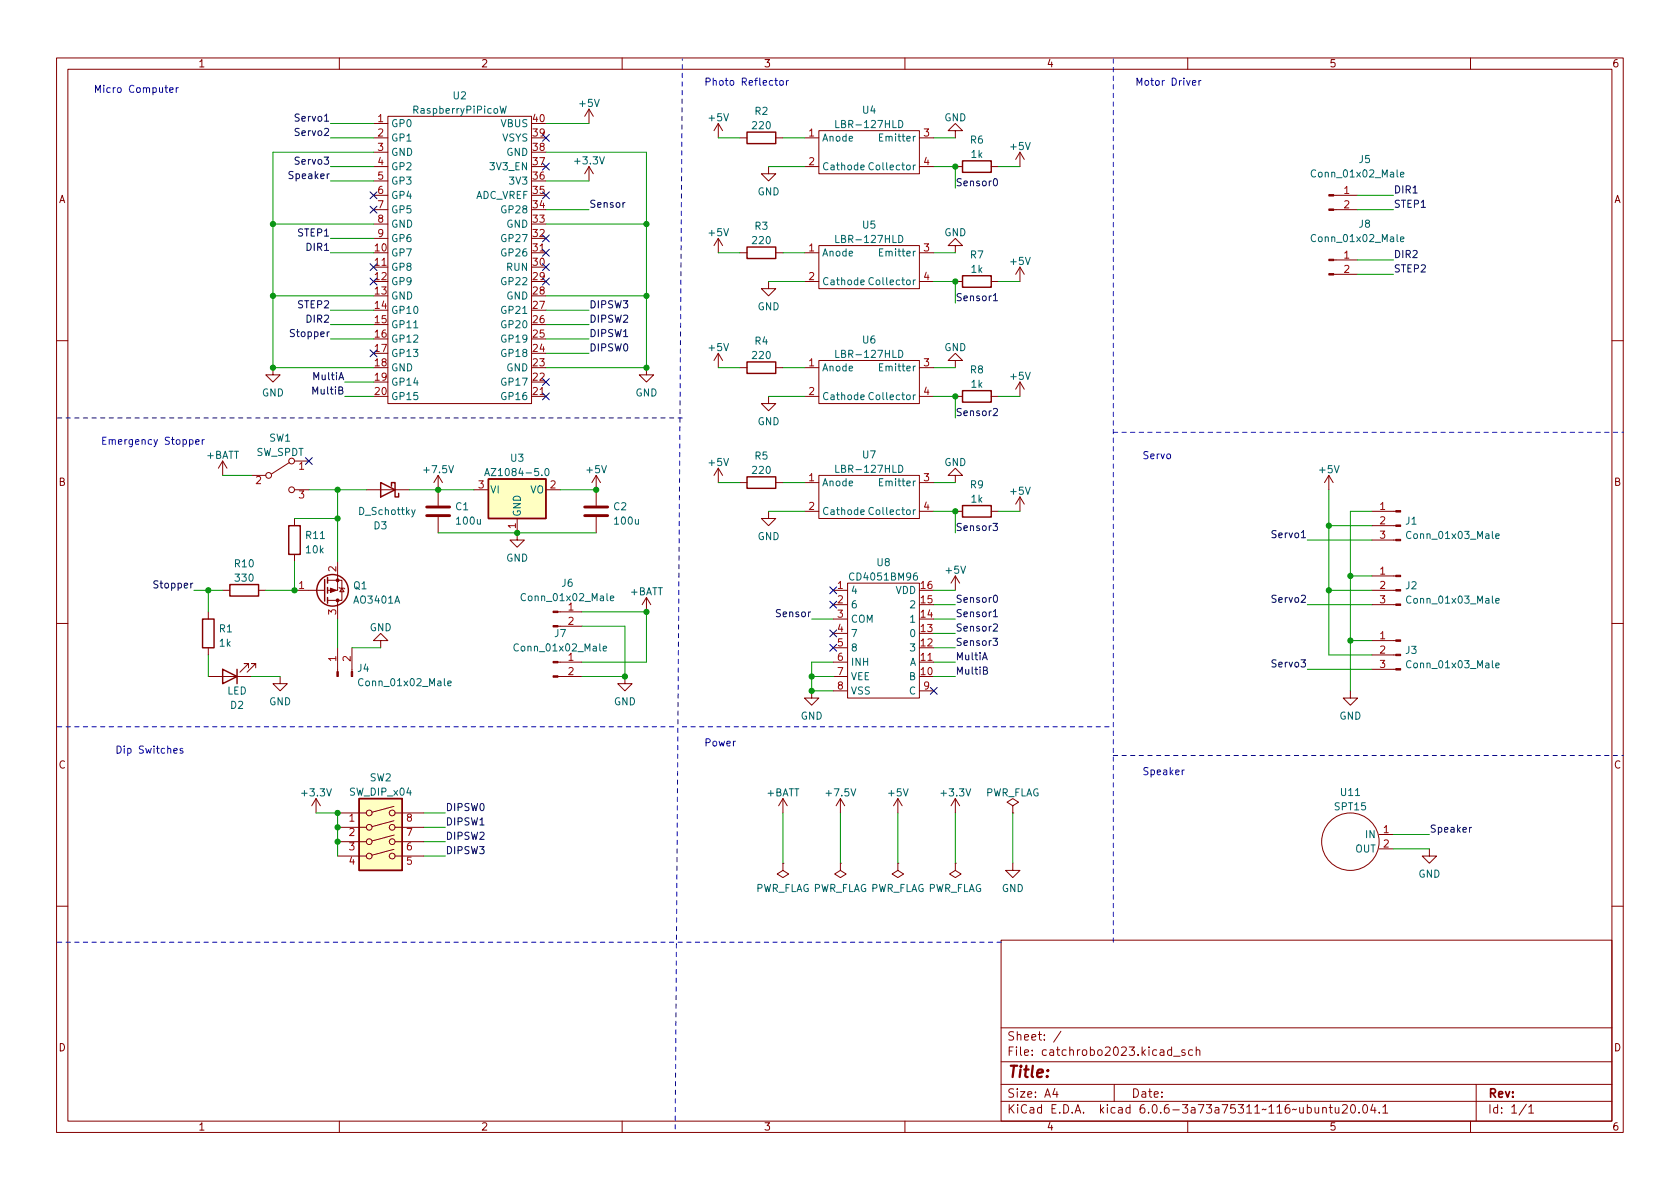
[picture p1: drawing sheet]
<svg xmlns="http://www.w3.org/2000/svg" width="297mm" height="210mm" viewBox="0 0 297 210" stroke-linecap="round" stroke-linejoin="round" font-family="sans-serif">
<g fill="none" stroke="#840000" stroke-width=".18">
<path d="M10 10.2h277v190.1h-277zM12 12.2h273v186.1h-273zM60 10.2v2M104.1 19.3l-.7 1.3M104.1 19.3v2.5M104.1 19.3l.8 1.3M110 10.2v2M160 10.2v2M210 10.2v2M260 10.2v2M66 24.4h2.6M66 29.5h2.6"/>
<path d="M66 37.1h2.6M66 34.5h2.6M66 21.8h2.6M66 26.9h2.6M66 32h2.6M66 39.6h2.6M68.6 20.6h25.4v50.8h-25.4zM104.1 29.5v2.5M104.1 29.5l-.7 1.2M104.1 29.5l.8 1.2M127 21.8v2.6M127 21.8l-.8 1.3"/>
<path d="M127 21.8l.8 1.3M130.8 24.4h1.3M135.9 29.5v1.2h1.3l-1.3 1.3-1.3-1.3h1.3M137.2 24.4h1.2M142.2 24.4h2.6M142.2 29.5h2.6M144.8 23.1h17.8v7.6h-17.8zM162.6 24.4h2.5M162.6 29.5h2.5M168.9 23.1h1.3l-1.3-1.3-1.3 1.3h1.3v1.3M168.9 29.5h1.3M175.3 29.5h1.2"/>
<path d="M180.3 26.9v2.6M180.3 26.9l-.7 1.3M180.3 26.9l.8 1.3M235.8 37.1h4.2M235.8 34.5h4.2M66 47.2h2.6M66 42.2h2.6M94 44.7h2.5M127 42.2v2.5M127 42.2l-.8 1.2M127 42.2l.8 1.2M130.8 44.7h1.3"/>
<path d="M135.9 49.8v1.2h1.3l-1.3 1.3-1.3-1.3h1.3M137.2 44.7h1.2M142.2 44.7h2.6M142.2 49.8h2.6M144.8 43.4h17.8v7.6h-17.8zM162.6 44.7h2.5M162.6 49.8h2.5M168.9 43.4h1.3l-1.3-1.2-1.3 1.2h1.3v1.3M168.9 49.8h1.3M175.3 49.8h1.2M180.3 47.2v2.6M180.3 47.2l-.7 1.3"/>
<path d="M180.3 47.2l.8 1.3M235.8 48.5h4.2M235.8 46h4.2M10 60.2h2M48.3 65v1.3h1.2l-1.2 1.3-1.3-1.3h1.3M94 70.1h2.5M114.3 65v1.3h-1.3l1.3 1.3 1.3-1.3h-1.3M127 62.5l-.8 1.2M127 62.5v2.5M127 62.5l.8 1.2M130.8 65h1.3M135.9 70.1v1.3h1.3l-1.3 1.2-1.3-1.2h1.3"/>
<path d="M137.2 65h1.2M142.2 65h2.6M142.2 70.1h2.6M144.8 63.7h17.8v7.7h-17.8zM162.6 65h2.5M162.6 70.1h2.5M168.9 63.7h1.3l-1.3-1.2-1.3 1.2h1.3v1.3M168.9 70.1h1.3M175.3 70.1h1.2M180.3 67.6l-.7 1.2M180.3 67.6v2.5M180.3 67.6l.8 1.2"/>
<path d="M285 60.2h2M39.4 81.5l-.8 1.3M39.4 81.5v2.6M39.4 81.5l.7 1.3M44.4 84.1h2.6M51.2 81.8l-3.2 2M52.1 91.7v1.3M52.1 98v1.3M52.1 86.6h2.5M52.1 81.5h2.5M59.7 99.3v5.1h-1.8M64.8 86.6h7.6"/>
<path d="M77.5 84.1v5.3M77.5 91.4v2.8M77.5 84.1l-.8 1.2M77.5 84.1l.7 1.2M83.8 86.6h2.6M91.4 91.7v3.8h1.3l-1.3 1.3-1.2-1.3h1.2M96.5 86.6h2.6M105.4 84.1l-.8 1.2M105.4 84.1v5.3M105.4 91.4v2.8M105.4 84.1l.8 1.2M127 82.8v2.5"/>
<path d="M127 82.8l-.8 1.3M127 82.8l.8 1.3M130.8 85.3h1.3M135.9 90.4v1.3h1.3l-1.3 1.3-1.3-1.3h1.3M137.2 85.3h1.2M142.2 90.4h2.6M142.2 85.3h2.6M144.8 84.1h17.8v7.6h-17.8zM162.6 90.4h2.5M162.6 85.3h2.5M168.9 84.1h1.3l-1.3-1.3-1.3 1.3h1.3v1.2M168.9 90.4h1.3"/>
<path d="M175.3 90.4h1.2M180.3 87.9v2.5M180.3 87.9l-.7 1.2M180.3 87.9l.8 1.2M234.9 84.1l-.7 1.2M234.9 84.1v2.5M234.9 84.1l.8 1.2M242.6 90.4h4.2M242.6 95.5h4.2M242.6 93h4.2M10 110.2h2M36.8 108.2v1.3"/>
<path d="M36.8 114.5v1.3M36.8 119.6h7.6M39.4 104.4h1.2M43.9 118.1v-.8h-.7h.7l-1.5 1.6M45.2 118.1v-.8h-.8h.8l-1.5 1.6M45.7 104.4h1.3M49.5 119.6v1.3h1.3l-1.3 1.3-1.2-1.3h1.2M52.1 104.4h5.3M57.9 102.6h2.6v3.6h-2.6M59.7 106.2v3.3M59.7 114.5v4.3M59.9 103.9l.2 .1h.7l.2 .1"/>
<path d="M60.5 104l.3 .6h-.7zM62.2 114.5v4.3M67.3 113.3h1.3l-1.3-1.3-1.3 1.3h1.3v1.2M98.7 119.6h4.2M98.7 117.1h4.2M98.7 110.7h4.2M98.7 108.2h4.2M110.5 119.6v1.3h1.3l-1.3 1.3-1.3-1.3h1.3M114.3 105.7l-.8 1.2M114.3 105.7v2.5M114.3 105.7l.8 1.2M147.3 119.6h2.6"/>
<path d="M147.3 104.4h2.6M147.3 117.1h2.6M147.3 106.9h2.6M147.3 109.5h2.6M147.3 112h2.6M147.3 114.5h2.6M149.9 103.1h12.7v20.3h-12.7zM162.6 117.1h2.5M168.9 101.8v2.6M168.9 101.8l-.8 1.3M168.9 101.8l.8 1.3M242.6 104.4h4.2"/>
<path d="M242.6 106.9h4.2M242.6 101.8h4.2M242.6 118.4h4.2M242.6 115.8h4.2M242.6 113.3h4.2M285 110.2h2M143.5 122.2v1.2h1.3l-1.3 1.3-1.3-1.3h1.3M147.3 122.2h2.6M162.6 122.2h2.5M238.8 122.2v1.2h1.2l-1.2 1.3-1.3-1.3h1.3M55.9 141.2l-.8 1.3M55.9 141.2v2.6"/>
<path d="M55.9 141.2l.7 1.3M59.7 143.8h5.1M59.7 146.3h5.1M59.7 148.8h5.1M59.7 151.4h5.1M69.7 150.2l-3.9 1M69.7 147.7l-3.9 1M69.7 145.1l-3.9 1.1M69.7 142.6l-3.9 1M69.8 143.8h5.1M69.8 146.3h5.1M69.8 148.8h5.1"/>
<path d="M69.8 151.4h5.1M138.4 152.6v1.3l1 .7-1 .6-1-.6 1-.7M138.4 152.6h.1M138.4 141.2l-.7 1.3M138.4 141.2v2.6M138.4 141.2l.8 1.3M148.6 152.6v1.3l1 .7-1 .6-1-.6 1-.7M148.6 152.6h.1M148.6 141.2l-.8 1.3M148.6 141.2v2.6M148.6 141.2l.8 1.3M158.7 152.6v1.3l1.1 .7-1.1 .6-1-.6 1-.7"/>
<path d="M158.7 152.6h.1M158.7 141.2l-.7 1.3M158.7 141.2v2.6M158.7 141.2l.8 1.3M168.9 152.6v1.3l1 .7-1 .6-1-.6 1-.7M168.9 152.6h.1M168.9 141.2l-.8 1.3M168.9 141.2v2.6M168.9 141.2l.8 1.3M179.1 142.5l1-.6-1-.7-1 .7 1 .6v1.3M179.1 143.8h.1M179.1 152.6v1.3h1.2l-1.2 1.3-1.3-1.3h1.3"/>
<path d="M243.8 147.6h2.6M243.8 150.1h2.6M252.7 150.1v1.3h1.3l-1.3 1.2-1.2-1.2h1.2M10 160.2h2M177 166.3h108v32h-108zM285 160.2h2M60 198.3v2M110 198.3v2M160 198.3v2M177 194.8h108M177 191.8h108M177 187.8h108"/>
<path d="M177 181.8h108M186.5 192.5l-.4 1h1M186.9 193v1M187.6 182.4l-1.3 1.9M197 191.8v3M207.1 185.7l-.4-.1-.3 .3v.4l.2 .3h.5M207.1 185.1v1.5M207.5 186.8h1.1M209.5 185.7l-.4-.1-.2 .2 .1 .3 .5 .1v.4h-.6M210 198.3v2M210.9 185.7l-.5-.1-.3 .3v.4l.2 .3h.6M211.5 185.8l.2-.2 .4 .1v.9"/>
<path d="M211.5 185.1v1.5M233.9 196l.2-.2 .3 .1 .1 .9M233.9 195.8v1M235 195.8h.6M235.2 195.3v1.3l.4 .2M236.1 195.8v1h.4l.2-.1M236.7 195.8v1M237.4 195.5l.5-.2 .2 .2 .1 .3-.9 1h.9M239 195.4l.1-.1a.81 .81 0 0 1 .6 .7 .81 .81 0 0 1-.3 .8h-.1a.81 .81 0 0 1-.6-.6 .81 .81 0 0 1 .3-.8zM240.3 196.7v.1M241.1 195.5l.2-.2a.81 .81 0 0 1 .6 .7 .81 .81 0 0 1-.3 .8h-.2a.81 .81 0 0 1-.3-1.3zM242.7 195.3l-.3 1h.9"/>
<path d="M243.1 195.8v1M243.9 196.7v.1M244.5 195.8l.4-.5v1.5M244.5 196.8h.9M260 198.3v2M261 191.8v6.5M269.9 195.3l-1.3 1.9M270.3 195.8l.4-.5v1.5M270.3 196.8h.9"/>
<circle cx="47.5" cy="84.1" r=".51"/>
<circle cx="51.6" cy="81.5" r=".51"/>
<circle cx="51.6" cy="86.6" r=".51"/>
<circle cx="65.3" cy="148.8" r=".51"/>
<circle cx="65.3" cy="151.4" r=".51"/>
<circle cx="65.3" cy="146.3" r=".51"/>
<circle cx="65.3" cy="143.8" r=".51"/>
<circle cx="69.3" cy="151.4" r=".51"/>
<circle cx="69.3" cy="146.3" r=".51"/>
<circle cx="69.3" cy="148.8" r=".51"/>
<circle cx="69.3" cy="143.8" r=".51"/>
<circle cx="238.8" cy="148.8" r="5.1"/>
</g>
<g fill="none" stroke="#840000" stroke-width=".25">
<path d="M132.1 23.4h5.1v2h-5.1zM170.2 28.4h5.1v2.1h-5.1zM132.1 43.7h5.1v2h-5.1zM170.2 48.8h5.1v2h-5.1zM132.1 64h5.1v2h-5.1zM170.2 69.1h5.1v2h-5.1zM51.1 93h2v5h-2zM67.3 85.3l2.5 1.3-2.5 1.3zM69.2 86v-.7h.6v2.6h.7v-.7M86.4 84.7h10.1v7h-10.1zM132.1 84.3h5.1v2.1h-5.1zM170.2 89.4h5.1v2h-5.1z"/>
<path d="M35.8 109.5h2v5h-2zM39.4 118.4l2.5 1.2-2.5 1.3zM40.6 103.4h5.1v2h-5.1zM41.9 118.4v2.5M57.4 102.5v3.8M57.9 102.1v1M57.9 103.9v1M57.9 105.7v1M63.5 141.2h7.6v12.7h-7.6z"/>
<circle cx="58.8" cy="104.4" r="2.79"/>
</g>
<g fill="none" stroke="#006464" stroke-width=".18">
<path d="M88.4 18.8l.3 1.2 .3-.9 .2 .9 .3-1.2M147.8 21.3v1.3h.6M152.2 29.6l.6-.1-.1-.3h-.3l-.2 .2 .1 .6h.4M154.4 28.9a.6 .6 0 0 0-.8 .4 .6 .6 0 0 0 .6 .7l.2-.1M158.9 21.3a.64 .64 0 0 1 .7 .6 .64 .64 0 0 1-.7 .7zM247.6 30.9l.6-.1v-.3h-.4l-.2 .1 .1 .6h.5M147.8 41.6v1.3h.6M152.2 49.9l.6-.1-.1-.2-.3-.1-.2 .2 .1 .6h.4M154.4 49.2a.6 .6 0 0 0-.8 .4 .6 .6 0 0 0 .6 .8l.2-.2M158.9 41.6a.64 .64 0 0 1 .7 .7 .64 .64 0 0 1-.7 .6zM247.6 42.3l.6-.1v-.3h-.4l-.2 .2 .1 .6h.5M147.8 61.9v1.3h.6"/>
<path d="M152.2 70.2l.6-.1-.1-.2-.3-.1-.2 .2 .1 .6h.4M154.4 69.5a.6 .6 0 0 0-.8 .4 .6 .6 0 0 0 .6 .8l.2-.1M158.9 61.9a.64 .64 0 0 1 .7 .7 .64 .64 0 0 1-.7 .6zM73.4 90.1l-.4 1.2-.2 .1M85.7 84.1l.4-1.3 .4 1.3M85.8 83.8h.6M96.5 83l.1-.2a.68 .68 0 0 1 .5 .7 .68 .68 0 0 1-.5 .6l-.1-.1-.2-.4zM147.8 82.3v1.2h.6M152.2 90.6l.6-.2-.1-.2-.3-.1-.2 .2 .1 .6h.4M154.4 89.8a.6 .6 0 0 0-.8 .5 .6 .6 0 0 0 .6 .7l.2-.1M158.9 82.3a.64 .64 0 0 1 .7 .6 .64 .64 0 0 1-.7 .6zM264.5 94.8l.6-.1-.1-.3h-.4l-.1 .2v.6h.5"/>
<path d="M106.6 114.7l.7-.1-.1-.3h-.4l-.2 .2 .1 .6h.5M107.9 105.8l.6-.1v-.3h-.4l-.2 .2 .1 .6h.5M264.5 106.2l.6-.1-.1-.2-.4-.1-.1 .2v.6h.5M264.5 117.7l.6-.1-.1-.3-.4-.1-.1 .2v.6h.5M79.2 120.8l.6-.1-.1-.2-.3-.1-.2 .2v.6h.5"/>
</g>
<g fill="#ffffc2" stroke="#ffffc2" stroke-width=".18">
<path d="M63.5 141.2h7.6v12.7h-7.6z"/>
<path d="M86.4 84.7h10.1v7h-10.1z"/>
</g>
<g fill="#840000" stroke="#840000" stroke-width=".18">
<path d="M234.9 37h.9v.2h-.9z"/>
<path d="M234.9 34.4h.9v.3h-.9z"/>
<path d="M234.9 48.4h.9v.2h-.9z"/>
<path d="M234.9 45.8h.9v.3h-.9z"/>
<path d="M97.8 119.5h.9v.3h-.9z"/>
<path d="M97.8 117h.9v.2h-.9z"/>
<path d="M62.1 118.8h.3v.8h-.3z"/>
<path d="M59.6 118.8h.2v.8h-.2z"/>
<path d="M246.8 95.4h.8v.2h-.8z"/>
<path d="M246.8 92.8h.8v.3h-.8z"/>
<path d="M246.8 90.3h.8v.2h-.8z"/>
<path d="M246.8 106.8h.8v.3h-.8z"/>
<path d="M246.8 104.3h.8v.2h-.8z"/>
<path d="M246.8 101.7h.8v.3h-.8z"/>
<path d="M58.4 104l1 .4-1 .4z"/>
<path d="M97.8 110.6h.9v.3h-.9z"/>
<path d="M97.8 108.1h.9v.2h-.9z"/>
<path d="M246.8 118.2h.8v.3h-.8z"/>
<path d="M246.8 115.7h.8v.2h-.8z"/>
<path d="M246.8 113.2h.8v.2h-.8z"/>
<circle cx="59.7" cy="102.6" r=".25"/>
<circle cx="59.7" cy="106.2" r=".25"/>
</g>
<path d="M75.4 91.2h4.1M75.4 89.7h4.1M103.4 91.2h4M103.4 89.7h4" fill="none" stroke="#840000" stroke-width=".51"/>
<g fill="none" stroke="#0f0f0f" stroke-width=".18">
<path d="M110.5 35.8l-.4 .3M175.8 31.7l.1-.1a.68 .68 0 0 1 .5 .6 .68 .68 0 0 1-.5 .7l-.1-.2-.2-.3zM175.6 52.3l.4-.4v1.3M175.6 53.2h.8M175.6 72.3l.5-.1 .3 .4-.8 .9h.8M175.6 92.5h.8l-.5 .5 .4 .2v.5l-.2 .1-.5-.1M173.7 116.7l.4-1.3 .5 1.3M173.8 116.3h.6M173.9 118.6l.5-.1 .2-.2-.1-.2-.6-.2v1.3h.5l.2-.1v-.3l-.3-.2M175.6 112.9h.8l-.5 .5 .4 .1v.5l-.2 .1-.5-.1M175.6 108.2l.4-.4v1.3M175.6 110.4l.5-.1 .3 .4-.8 .9h.8"/>
<path d="M175.6 109.1h.8M175.8 105.3l.1-.1a.68 .68 0 0 1 .5 .7 .68 .68 0 0 1-.5 .6 .84 .84 0 0 1-.1-1.2zM260.2 146.3l-.4 .3"/>
</g>
<g fill="none" stroke="#0000c2" stroke-width=".18">
<path d="M30 15.9l.6-.1v-.2l-.4-.1-.2 .2 .1 .6h.5M31.2 15.5v.8M31.5 15.5l-.3 .2M137 14.2h.5M137.2 13.8v1.1l.3 .2M138 14.3l.3-.1 .2 .3v.3l-.2 .3-.3-.1-.2-.2zM139.1 14.2v.9M139.4 14.2l-.3 .3M210.8 14.7l.6-.2v-.2l-.4-.1-.2 .2 .1 .6h.5M212 14.2v.9M212.3 14.2l-.3 .3M33.5 77.8l.4-.1 .2 .3-.1 .5h-.5"/>
<path d="M34.6 78.2l.6-.2v-.2l-.4-.1-.2 .2 .1 .6h.5M35.8 77.7v.9M36.1 77.7l-.3 .3M30.7 132.8l.6-.2v-.2l-.4-.1-.2 .2 .1 .6h.5M32.3 132.4l-.3-.1-.2 .2 .1 .2 .4 .1v.3h-.5M209.4 136.2l-.4 .2"/>
</g>
<path d="M196.8 10.4v156.2M10.2 73.9h110.4M196.8 76.4h90.2M10.2 128.5h109.2M120.6 128.5h76.2M196.8 133.6h90.2M10.2 166.6h167.6M119.4 199.6l1.2-189.2" fill="none" stroke="#0000c2" stroke-width=".18" stroke-dasharray=".8 .8"/>
<g fill="none" stroke="#009600" stroke-width=".18">
<path d="M48.3 39.6h17.7M58.4 32h7.6M58.4 21.8h7.6M58.4 29.5h7.6M58.4 24.4h7.6M66 26.9h-17.7v38.1h17.7M96.5 39.6h17.8M96.5 26.9h17.8v38.1h-17.8M96.5 32h7.6M96.5 21.8h7.6M96.5 37.1h7.6M127 24.4h3.8"/>
<path d="M135.9 29.5h6.3M138.4 24.4h3.8M165.1 29.5h3.8v3.8M165.1 24.4h3.8M176.5 29.5h3.8M240 37.1h6.4M240 34.5h6.4M48.3 52.3h17.7M58.4 54.9h7.6M58.4 59.9h7.6M58.4 57.4h7.6M58.4 44.7h7.6"/>
<path d="M58.4 42.2h7.6M96.5 54.9h7.6M96.5 52.3h17.8M96.5 59.9h7.6M96.5 57.4h7.6M127 44.7h3.8M135.9 49.8h6.3M138.4 44.7h3.8M165.1 49.8h3.8v3.8M165.1 44.7h3.8M176.5 49.8h3.8M240 46h6.4"/>
<path d="M240 48.5h6.4M61 70.1h5M61 67.6h5M96.5 62.5h7.6M127 65h3.8M135.9 70.1h6.3M138.4 65h3.8M165.1 70.1h3.8v3.8M165.1 65h3.8M176.5 70.1h3.8M39.4 84.1h5M52.1 99.3v5.1h-5.1"/>
<path d="M52.1 91.7h7.6M54.6 86.6h10.2M59.7 86.6v12.7M72.4 86.6h11.4M77.5 94.2h27.9M99.1 86.6h6.3M127 85.3h3.8M135.9 90.4h6.3M138.4 85.3h3.8M165.1 90.4h3.8v3.8M165.1 85.3h3.8M176.5 90.4h3.8"/>
<path d="M231.1 95.5h11.5M234.9 86.6v29.2h7.7M234.9 93h7.7M242.6 90.4h-3.8v31.8M34.3 104.4h5.1M36.8 104.4v3.8M36.8 115.8v3.8M44.4 119.6h5.1M59.7 109.5v5M62.2 114.5h5.1M102.9 110.7h7.6v8.9h-7.6M102.9 108.2h11.4v8.9h-11.4"/>
<path d="M143.5 119.6h3.8M143.5 109.5h3.8M147.3 117.1h-3.8v5.1h3.8M165.1 114.5h3.8M165.1 104.4h3.8M165.1 119.6h3.8M165.1 117.1h3.8M165.1 112h3.8M165.1 109.5h3.8M165.1 106.9h3.8M231.1 106.9h11.5M231.1 118.4h11.5"/>
<path d="M234.9 104.4h7.7M238.8 113.3h3.8M238.8 101.8h3.8M55.9 143.8h3.8v7.6M74.9 143.8h3.8M74.9 146.3h3.8M74.9 151.4h3.8M74.9 148.8h3.8M138.4 143.8v8.8M148.6 143.8v8.8M158.7 143.8v8.8M168.9 143.8v8.8"/>
<path d="M179.1 143.8v8.8M246.4 150.1h6.3M246.4 147.6h6.3"/>
</g>
<g fill="none" stroke="#000084" stroke-width=".18">
<path d="M65.4 33.9l1.2 1.2M65.4 36.5l1.2 1.2M66.6 33.9l-1.2 1.2M66.6 36.5l-1.2 1.2M95.9 23.8l1.2 1.2M95.9 33.9l1.2 1.2M95.9 28.8l1.2 1.3M97.1 23.8l-1.2 1.2M97.1 33.9l-1.2 1.2M97.1 28.8l-1.2 1.3M65.4 49.2l1.2 1.2M65.4 46.6l1.2 1.2"/>
<path d="M66.6 49.2l-1.2 1.2M66.6 46.6l-1.2 1.2M95.9 49.2l1.2 1.2M95.9 46.6l1.2 1.2M95.9 44.1l1.2 1.2M95.9 41.5l1.2 1.3M97.1 49.2l-1.2 1.2M97.1 46.6l-1.2 1.2M97.1 44.1l-1.2 1.2M97.1 41.5l-1.2 1.3M65.4 61.9l1.2 1.2M66.6 61.9l-1.2 1.2"/>
<path d="M95.9 69.5l1.2 1.2M95.9 66.9l1.2 1.3M97.1 69.5l-1.2 1.2M97.1 66.9l-1.2 1.3M54 80.9l1.2 1.2M55.2 80.9l-1.2 1.2M146.7 113.9l1.2 1.3M146.7 111.4l1.2 1.2M146.7 106.3l1.2 1.2M146.7 103.8l1.2 1.2M147.9 113.9l-1.2 1.3M147.9 111.4l-1.2 1.2"/>
<path d="M147.9 106.3l-1.2 1.2M147.9 103.8l-1.2 1.2M164.5 121.6l1.2 1.2M165.7 121.6l-1.2 1.2"/>
</g>
<g fill="#009600" stroke="#009600" stroke-width=".18">
<circle cx="110.5" cy="119.6" r=".46"/>
<circle cx="77.5" cy="86.6" r=".46"/>
<circle cx="91.4" cy="94.2" r=".46"/>
<circle cx="105.4" cy="86.6" r=".46"/>
<circle cx="114.3" cy="108.2" r=".46"/>
<circle cx="114.3" cy="39.6" r=".46"/>
<circle cx="59.7" cy="91.7" r=".46"/>
<circle cx="59.7" cy="86.6" r=".46"/>
<circle cx="48.3" cy="52.3" r=".46"/>
<circle cx="48.3" cy="39.6" r=".46"/>
<circle cx="48.3" cy="65" r=".46"/>
<circle cx="114.3" cy="65" r=".46"/>
<circle cx="36.8" cy="104.4" r=".46"/>
<circle cx="52.1" cy="104.4" r=".46"/>
<circle cx="59.7" cy="146.3" r=".46"/>
<circle cx="59.7" cy="148.8" r=".46"/>
<circle cx="59.7" cy="143.8" r=".46"/>
<circle cx="114.3" cy="52.3" r=".46"/>
<circle cx="168.9" cy="29.5" r=".46"/>
<circle cx="168.9" cy="49.8" r=".46"/>
<circle cx="168.9" cy="70.1" r=".46"/>
<circle cx="143.5" cy="122.2" r=".46"/>
<circle cx="234.9" cy="93" r=".46"/>
<circle cx="238.8" cy="101.8" r=".46"/>
<circle cx="238.8" cy="113.3" r=".46"/>
<circle cx="234.9" cy="104.4" r=".46"/>
<circle cx="143.5" cy="119.6" r=".46"/>
<circle cx="168.9" cy="90.4" r=".46"/>
</g>
<text font-size="2.8" fill="#840000" x="178" y="190.6">Title:</text>
<g font-size="2.1" fill="#840000">
<text x="178" y="184">Sheet: /</text>
<text x="178" y="186.7">File: catchrobo2023.kicad_sch</text>
<text x="178" y="196.9">KiCad E.D.A. kicad 6.0.6-3a73a75311~116~ubuntu20.04.1</text>
<text x="178" y="194.1">Size: A4</text>
<text x="200" y="194.1">Date:</text>
<text x="263" y="194.1">Rev:</text>
<text x="263" y="196.9">Id: 1/1</text>
</g>
<g font-size="1.8" fill="#840000">
<text x="35" y="11.9">1</text>
<text x="85" y="11.9">2</text>
<text x="135" y="11.9">3</text>
<text x="185" y="11.9">4</text>
<text x="235" y="11.9">5</text>
<text x="285" y="11.9">6</text>
<text x="10.3" y="35.9">A</text>
<text x="285.3" y="35.9">A</text>
<text x="10.3" y="85.9">B</text>
<text x="285.3" y="85.9">B</text>
<text x="10.3" y="135.9">C</text>
<text x="285.3" y="135.9">C</text>
<text x="10.3" y="185.9">D</text>
<text x="285.3" y="185.9">D</text>
<text x="35" y="199.9">1</text>
<text x="85" y="199.9">2</text>
<text x="135" y="199.9">3</text>
<text x="185" y="199.9">4</text>
<text x="235" y="199.9">5</text>
<text x="285" y="199.9">6</text>
</g>
<g font-size="1.8" fill="#0000c2">
<text x="16.5" y="16.4">Micro Computer</text>
<text x="124.5" y="15.1">Photo Reflector</text>
<text x="200.7" y="15.1">Motor Driver</text>
<text x="17.8" y="78.6">Emergency Stopper</text>
<text x="201.9" y="81.2">Servo</text>
<text x="124.5" y="132">Power</text>
<text x="20.3" y="133.2">Dip Switches</text>
<text x="201.9" y="137.1">Speaker</text>
</g>
<g font-size="1.8" fill="#006464">
<text x="80.1" y="17.6">U2</text>
<text x="69.1" y="22.5">GP0</text>
<text x="73.4" y="20.1">RaspberryPiPicoW</text>
<text x="88.6" y="22.5">VBUS</text>
<text x="102.5" y="18.9">+5V</text>
<text x="125.4" y="21.4">+5V</text>
<text x="133.1" y="22.8">220</text>
<text x="133.5" y="20.3">R2</text>
<text x="148.3" y="22.6">LBR-127HLD</text>
<text x="152.5" y="20.1">U4</text>
<text x="166.9" y="21.4">GND</text>
<text x="69.1" y="25">GP1</text>
<text x="69.1" y="27.6">GND</text>
<text x="88.8" y="25">VSYS</text>
<text x="89.5" y="27.6">GND</text>
<text x="101.8" y="29.1">+3.3V</text>
<text x="145.3" y="25">Anode</text>
<text x="156" y="25">Emitter</text>
<text x="171.6" y="25.4">R6</text>
<text x="171.7" y="27.9">1k</text>
<text x="178.7" y="26.5">+5V</text>
<text x="240.3" y="28.8">J5</text>
<text x="69.1" y="30.1">GP2</text>
<text x="69.1" y="32.6">GP3</text>
<text x="69.1" y="35.2">GP4</text>
<text x="83.9" y="35.2">ADC_VREF</text>
<text x="86.9" y="30.1">3V3_EN</text>
<text x="90.3" y="32.6">3V3</text>
<text x="133.9" y="34.5">GND</text>
<text x="145.3" y="30.1">Cathode</text>
<text x="154.4" y="30.1">Collector</text>
<text x="232.4" y="31.4">Conn_01x02_Male</text>
<text x="69.1" y="37.7">GP5</text>
<text x="69.1" y="40.3">GND</text>
<text x="88.9" y="37.7">GP28</text>
<text x="89.5" y="40.3">GND</text>
<text x="125.4" y="41.8">+5V</text>
<text x="133.5" y="40.6">R3</text>
<text x="152.5" y="40.4">U5</text>
<text x="166.9" y="41.8">GND</text>
<text x="240.3" y="40.3">J8</text>
<text x="69.1" y="45.3">GP7</text>
<text x="69.1" y="47.9">GP8</text>
<text x="69.1" y="42.8">GP6</text>
<text x="88.9" y="45.3">GP26</text>
<text x="88.9" y="42.8">GP27</text>
<text x="89.6" y="47.9">RUN</text>
<text x="133.1" y="43.2">220</text>
<text x="145.3" y="45.3">Anode</text>
<text x="148.3" y="43">LBR-127HLD</text>
<text x="156" y="45.3">Emitter</text>
<text x="171.6" y="45.7">R7</text>
<text x="178.7" y="46.8">+5V</text>
<text x="232.4" y="42.8">Conn_01x02_Male</text>
<text x="69.1" y="50.4">GP9</text>
<text x="69.1" y="53">GND</text>
<text x="88.9" y="50.4">GP22</text>
<text x="89.5" y="53">GND</text>
<text x="145.3" y="50.4">Cathode</text>
<text x="154.4" y="50.4">Collector</text>
<text x="171.7" y="48.2">1k</text>
<text x="69.1" y="55.5">GP10</text>
<text x="69.1" y="58">GP11</text>
<text x="88.9" y="58">GP20</text>
<text x="88.9" y="55.5">GP21</text>
<text x="133.9" y="54.9">GND</text>
<text x="69.1" y="60.6">GP12</text>
<text x="69.1" y="63.1">GP13</text>
<text x="69.1" y="65.7">GND</text>
<text x="88.9" y="63.1">GP18</text>
<text x="88.9" y="60.6">GP19</text>
<text x="89.5" y="65.7">GND</text>
<text x="125.4" y="62.1">+5V</text>
<text x="133.1" y="63.5">220</text>
<text x="133.5" y="60.9">R4</text>
<text x="145.3" y="65.7">Anode</text>
<text x="148.3" y="63.3">LBR-127HLD</text>
<text x="152.5" y="60.7">U6</text>
<text x="156" y="65.7">Emitter</text>
<text x="166.9" y="62.1">GND</text>
<text x="46.3" y="70.1">GND</text>
<text x="69.1" y="68.2">GP14</text>
<text x="69.1" y="70.7">GP15</text>
<text x="88.9" y="70.7">GP16</text>
<text x="88.9" y="68.2">GP17</text>
<text x="112.3" y="70.1">GND</text>
<text x="145.3" y="70.7">Cathode</text>
<text x="154.4" y="70.7">Collector</text>
<text x="171.6" y="66">R8</text>
<text x="171.7" y="68.6">1k</text>
<text x="178.7" y="67.2">+5V</text>
<text x="133.9" y="75.2">GND</text>
<text x="36.5" y="81.1">+BATT</text>
<text x="45.3" y="80.6">SW_SPDT</text>
<text x="47.6" y="78.1">SW1</text>
<text x="75.1" y="83.7">+7.5V</text>
<text x="90.3" y="81.6">U3</text>
<text x="103.8" y="83.7">+5V</text>
<text x="125.4" y="82.4">+5V</text>
<text x="133.1" y="83.8">220</text>
<text x="133.5" y="81.3">R5</text>
<text x="148.3" y="83.6">LBR-127HLD</text>
<text x="152.5" y="81.1">U7</text>
<text x="166.9" y="82.4">GND</text>
<text x="233.4" y="83.7">+5V</text>
<text x="86.6" y="87.2">VI</text>
<text x="86.8" y="84.2">AZ1084-5.0</text>
<text x="93.7" y="87.2">VO</text>
<text x="145.3" y="86">Anode</text>
<text x="156" y="86">Emitter</text>
<text x="171.6" y="86.3">R9</text>
<text x="171.7" y="88.9">1k</text>
<text x="178.7" y="87.5">+5V</text>
<text x="54.2" y="95.3">R11</text>
<text x="63.6" y="91.1">D_Schottky</text>
<text x="66.1" y="93.6">D3</text>
<text x="80.6" y="90.2">C1</text>
<text x="80.8" y="92.8">100u</text>
<text x="92.1" y="91.4" transform="rotate(-90 92.1 91.4)">GND</text>
<text x="108.5" y="90.2">C2</text>
<text x="108.8" y="92.8">100u</text>
<text x="133.9" y="95.5">GND</text>
<text x="145.3" y="91.1">Cathode</text>
<text x="154.4" y="91.1">Collector</text>
<text x="248.5" y="92.8">J1</text>
<text x="249.2" y="95.3">Conn_01x03_Male</text>
<text x="41.6" y="100.3">R10</text>
<text x="54.2" y="97.8">10k</text>
<text x="89.5" y="99.3">GND</text>
<text x="155.1" y="100.1">U8</text>
<text x="167.3" y="101.4">+5V</text>
<text x="41.7" y="102.8">330</text>
<text x="62.5" y="104.2">Q1</text>
<text x="62.7" y="106.7">AO3401A</text>
<text x="92.7" y="106.3">Conn_01x02_Male</text>
<text x="99.3" y="103.8">J6</text>
<text x="111.4" y="105.3">+BATT</text>
<text x="150.4" y="105">4</text>
<text x="150.4" y="107.6">6</text>
<text x="150.6" y="102.6">CD4051BM96</text>
<text x="158.3" y="105">VDD</text>
<text x="161.1" y="107.6">2</text>
<text x="248.5" y="104.2">J2</text>
<text x="249.2" y="106.7">Conn_01x03_Male</text>
<text x="38.8" y="111.8">R1</text>
<text x="65.3" y="111.6">GND</text>
<text x="98.1" y="112.6">J7</text>
<text x="150.4" y="110.1">COM</text>
<text x="150.4" y="112.6">7</text>
<text x="161.1" y="112.6">0</text>
<text x="161.1" y="110.1">1</text>
<text x="38.8" y="114.3">1k</text>
<text x="63.3" y="118.8">J4</text>
<text x="91.4" y="115.2">Conn_01x02_Male</text>
<text x="150.4" y="115.2">8</text>
<text x="150.4" y="117.7">INH</text>
<text x="160.8" y="117.7">A</text>
<text x="161.1" y="115.2">3</text>
<text x="248.5" y="115.6">J3</text>
<text x="249.2" y="118.2">Conn_01x03_Male</text>
<text x="40.1" y="122.8">LED</text>
<text x="40.8" y="125.3">D2</text>
<text x="47.6" y="124.7">GND</text>
<text x="63.9" y="121.3">Conn_01x02_Male</text>
<text x="108.5" y="124.7">GND</text>
<text x="150.4" y="120.3">VEE</text>
<text x="150.4" y="122.8">VSS</text>
<text x="160.8" y="120.3">B</text>
<text x="160.8" y="122.8">C</text>
<text x="141.5" y="127.2">GND</text>
<text x="236.8" y="127.2">GND</text>
<text x="53.5" y="140.8">+3.3V</text>
<text x="62" y="140.7">SW_DIP_x04</text>
<text x="65.4" y="138.2">SW2</text>
<text x="135.6" y="140.8">+BATT</text>
<text x="146.3" y="140.8">+7.5V</text>
<text x="157.2" y="140.8">+5V</text>
<text x="166.6" y="140.8">+3.3V</text>
<text x="174.1" y="140.8">PWR_FLAG</text>
<text x="236.1" y="143.3">SPT15</text>
<text x="237.1" y="140.7">U11</text>
<text x="241.6" y="148.2">IN</text>
<text x="239.6" y="150.7">OUT</text>
<text x="250.8" y="155.2">GND</text>
<text x="133.5" y="157.7">PWR_FLAG PWR_FLAG PWR_FLAG PWR_FLAG</text>
<text x="177.1" y="157.7">GND</text>
</g>
<g font-size="1.8" fill="#0f0f0f">
<text x="52.5" y="21.5">Servo1</text>
<text x="52.5" y="24">Servo2</text>
<text x="52.5" y="29.1">Servo3</text>
<text x="51.5" y="31.6">Speaker</text>
<text x="168.9" y="32.9">Sensor0</text>
<text x="246.4" y="34.2">DIR1</text>
<text x="52.8" y="41.8">STEP1</text>
<text x="104.1" y="36.7">Sensor</text>
<text x="246.4" y="36.7">STEP1</text>
<text x="54.4" y="44.3">DIR1</text>
<text x="246.4" y="45.6">DIR2</text>
<text x="168.9" y="53.2">Sensor1</text>
<text x="246.4" y="48.2">STEP2</text>
<text x="51.7" y="59.6">Stopper</text>
<text x="52.8" y="54.5">STEP2</text>
<text x="54.4" y="57">DIR2</text>
<text x="104.1" y="57">DIPSW2</text>
<text x="104.1" y="59.6">DIPSW1</text>
<text x="104.1" y="54.5">DIPSW3</text>
<text x="104.1" y="62.1">DIPSW0</text>
<text x="55.6" y="67.2">MultiA</text>
<text x="55.6" y="69.7">MultiB</text>
<text x="168.9" y="73.6">Sensor2</text>
<text x="168.9" y="93.9">Sensor3</text>
<text x="225.2" y="95.1">Servo1</text>
<text x="27.6" y="104">Stopper</text>
<text x="168.9" y="106.6">Sensor0</text>
<text x="225.2" y="106.6">Servo2</text>
<text x="137.5" y="109.1">Sensor</text>
<text x="168.9" y="109.1">Sensor1</text>
<text x="168.9" y="111.7">Sensor2</text>
<text x="168.9" y="114.2">Sensor3</text>
<text x="168.9" y="116.7">MultiA</text>
<text x="168.9" y="119.3">MultiB</text>
<text x="225.2" y="118">Servo3</text>
<text x="78.7" y="143.4">DIPSW0</text>
<text x="78.7" y="148.5">DIPSW2</text>
<text x="78.7" y="145.9">DIPSW1</text>
<text x="252.7" y="147.2">Speaker</text>
<text x="78.7" y="151">DIPSW3</text>
</g>
<g font-size="1.8" fill="#a90000">
<text x="66.8" y="21.6">1</text>
<text x="94.3" y="21.6">40</text>
<text x="66.8" y="24.1">2</text>
<text x="66.8" y="26.7">3</text>
<text x="66.8" y="29.2">4</text>
<text x="94.3" y="29.2">37</text>
<text x="94.3" y="26.7">38</text>
<text x="94.3" y="24.1">39</text>
<text x="143" y="24.1">1</text>
<text x="143" y="29.2">2</text>
<text x="163.3" y="24.1">3</text>
<text x="163.3" y="29.2">4</text>
<text x="66.8" y="31.7">5</text>
<text x="66.8" y="34.3">6</text>
<text x="94.3" y="34.3">35</text>
<text x="94.3" y="31.7">36</text>
<text x="237.6" y="34.3">1</text>
<text x="66.8" y="36.8">7</text>
<text x="66.8" y="39.4">8</text>
<text x="66.8" y="41.9">9</text>
<text x="94.3" y="41.9">32</text>
<text x="94.3" y="39.4">33</text>
<text x="94.3" y="36.8">34</text>
<text x="237.6" y="36.8">2</text>
<text x="66.3" y="44.4">10</text>
<text x="66.3" y="47">11</text>
<text x="94.3" y="47">30</text>
<text x="94.3" y="44.4">31</text>
<text x="143" y="44.4">1</text>
<text x="163.3" y="44.4">3</text>
<text x="237.6" y="45.7">1</text>
<text x="66.3" y="49.5">12</text>
<text x="66.3" y="52.1">13</text>
<text x="94.3" y="52.1">28</text>
<text x="94.3" y="49.5">29</text>
<text x="143" y="49.5">2</text>
<text x="163.3" y="49.5">4</text>
<text x="237.6" y="48.3">2</text>
<text x="66.3" y="54.6">14</text>
<text x="66.3" y="57.1">15</text>
<text x="66.3" y="59.7">16</text>
<text x="94.3" y="59.7">25</text>
<text x="94.3" y="57.1">26</text>
<text x="94.3" y="54.6">27</text>
<text x="66.3" y="62.2">17</text>
<text x="66.3" y="64.8">18</text>
<text x="94.3" y="64.8">23</text>
<text x="94.3" y="62.2">24</text>
<text x="143" y="64.8">1</text>
<text x="163.3" y="64.8">3</text>
<text x="66.3" y="67.3">19</text>
<text x="66.3" y="69.8">20</text>
<text x="94.3" y="69.8">21</text>
<text x="94.3" y="67.3">22</text>
<text x="143" y="69.8">2</text>
<text x="163.3" y="69.8">4</text>
<text x="52.8" y="83.1">1</text>
<text x="45.2" y="85.6">2</text>
<text x="52.8" y="88.1">3</text>
<text x="84.6" y="86.4">3</text>
<text x="97.3" y="86.4">2</text>
<text x="143" y="85.1">1</text>
<text x="163.3" y="85.1">3</text>
<text x="91.2" y="93.5" transform="rotate(-90 91.2 93.5)">1</text>
<text x="143" y="90.2">2</text>
<text x="163.3" y="90.2">4</text>
<text x="244" y="90.2">1</text>
<text x="244" y="92.7">2</text>
<text x="244" y="95.2">3</text>
<text x="59.4" y="101.1" transform="rotate(-90 59.4 101.1)">2</text>
<text x="244" y="101.6">1</text>
<text x="52.8" y="104.1">1</text>
<text x="100.5" y="107.9">1</text>
<text x="148.1" y="104.1">1</text>
<text x="148.1" y="106.7">2</text>
<text x="162.8" y="106.7">15</text>
<text x="162.8" y="104.1">16</text>
<text x="244" y="104.1">2</text>
<text x="244" y="106.7">3</text>
<text x="59.4" y="108.7" transform="rotate(-90 59.4 108.7)">3</text>
<text x="100.5" y="110.5">2</text>
<text x="148.1" y="109.2">3</text>
<text x="148.1" y="111.8">4</text>
<text x="162.8" y="111.8">13</text>
<text x="162.8" y="109.2">14</text>
<text x="244" y="113">1</text>
<text x="59.4" y="116.9" transform="rotate(-90 59.4 116.9)">1</text>
<text x="62" y="116.9" transform="rotate(-90 62 116.9)">2</text>
<text x="100.5" y="116.8">1</text>
<text x="100.5" y="119.4">2</text>
<text x="148.1" y="114.3">5</text>
<text x="148.1" y="116.8">6</text>
<text x="148.1" y="119.4">7</text>
<text x="162.8" y="119.4">10</text>
<text x="162.8" y="116.8">11</text>
<text x="162.8" y="114.3">12</text>
<text x="244" y="115.6">2</text>
<text x="244" y="118.1">3</text>
<text x="148.1" y="121.9">8</text>
<text x="163.3" y="121.9">9</text>
<text x="61.7" y="145.3">1</text>
<text x="61.7" y="147.8">2</text>
<text x="71.9" y="147.8">7</text>
<text x="71.9" y="145.3">8</text>
<text x="244.6" y="147.3">1</text>
<text x="244.6" y="149.9">2</text>
<text x="61.7" y="150.4">3</text>
<text x="61.7" y="152.9">4</text>
<text x="71.9" y="152.9">5</text>
<text x="71.9" y="150.4">6</text>
</g>
</svg>
